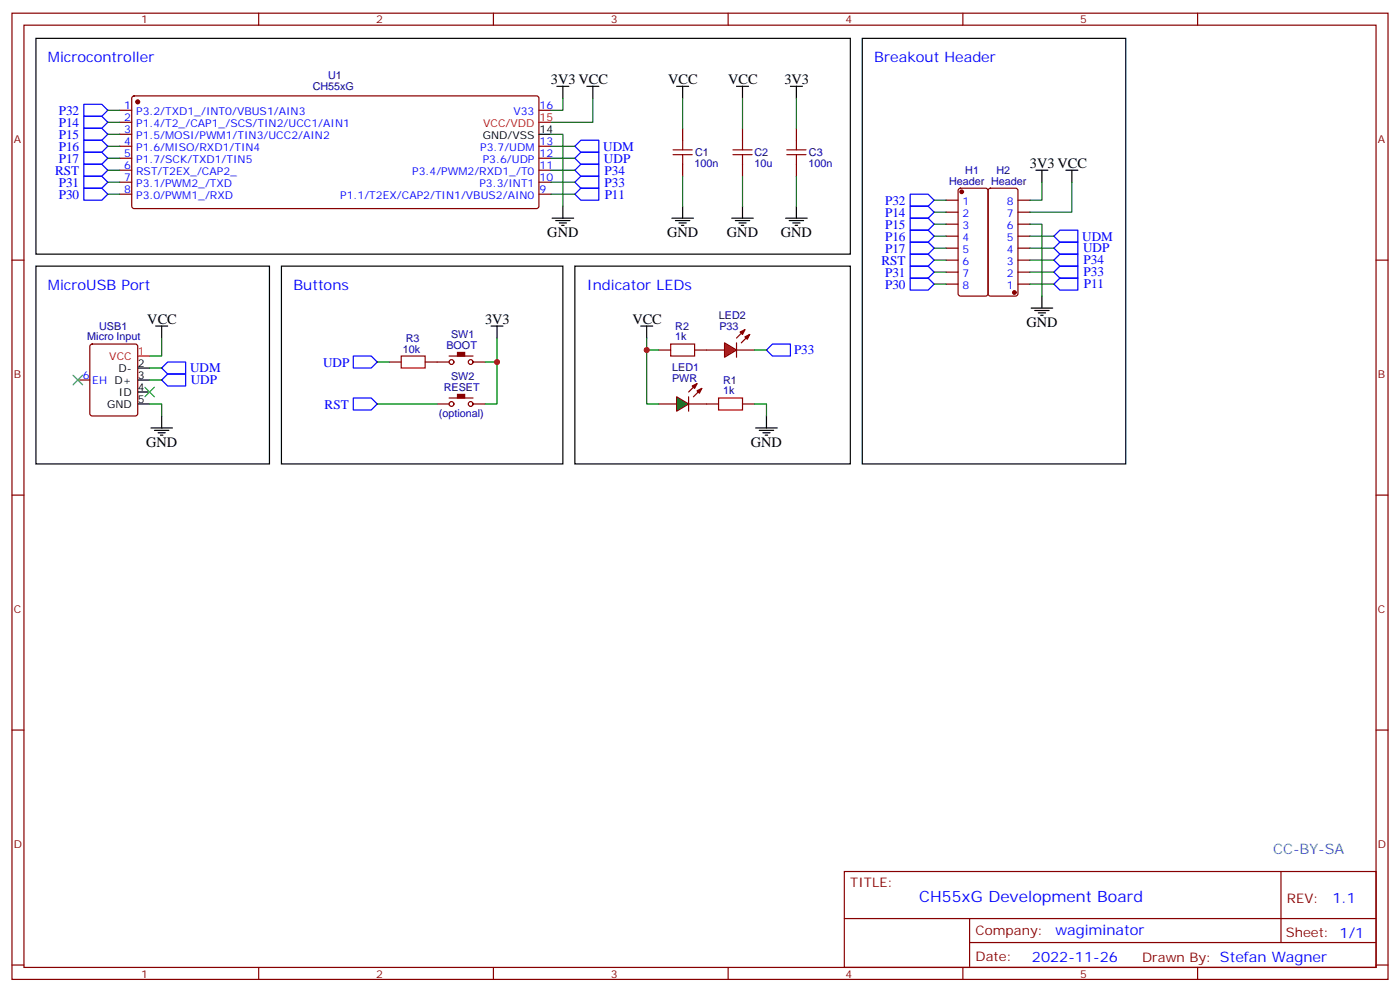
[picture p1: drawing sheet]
<svg xmlns="http://www.w3.org/2000/svg" width="412mm" height="292mm" viewBox="0 0 412 292" stroke-linecap="round" stroke-linejoin="round" font-family="sans-serif">
<g fill="none" stroke="#870000" stroke-width=".35">
<path d="M3.5 3.9h405.4v284.3h-405.4zM7.1 7.4h398.2v277.3h-398.2zM76.2 3.9v3.5M145.3 3.9v3.5M214.5 3.9v3.5M283.6 3.9v3.5M352.8 3.9v3.5M35.3 32.5h3.5M35.3 36h3.5M35.3 39.5h3.5M39 28.4l.5-.2 118.8 .1 .4 .6v32.1l-.7 .4-118.8-.1-.4-.6v-31.8zM158.7 32.5h3.6"/>
<path d="M201.1 37.7v3.6M218.7 37.7v3.6M234.6 37.7v3.6M35.3 43h3.5M35.3 46.6h3.5M35.3 50.1h3.5M35.3 53.6h3.5M35.3 57.2h3.5M158.7 43h3.6M158.7 46.6h3.6M158.7 50.1h3.6M158.7 53.6h3.6"/>
<path d="M158.7 57.2h3.6M201.1 48.3v3.6M218.7 48.3v3.6M234.6 48.3v3.6M278.7 58.9h3.5M282.5 55.6l.4-.2h7.4l.7 .4v30.6l-.4 .7h-7.7l-.6-.4-.1-30.6zM291.3 55.6l.4-.2h7.5l.6 .4 .1 30.6-.5 .7h-7.7l-.6-.4-.1-30.6zM299.9 58.9h3.5M3.5 76.6h3.6M278.7 76.6h3.5M278.7 73h3.5M278.7 69.5h3.5"/>
<path d="M278.7 66h3.5M278.7 62.4h3.5M299.9 76.6h3.5M299.9 73h3.5M299.9 69.5h3.5M299.9 66h3.5M299.9 62.4h3.5M405.3 76.6h3.6M219.4 97l-2.4 2.5M220.8 98.4l-2.4 2.5M278.7 83.6h3.5M278.7 80.1h3.5"/>
<path d="M299.9 83.6h3.5M299.9 80.1h3.5M22.9 111.8h3.6M26.7 101.5l.5-.3h12.7l.6 .5 .1 20-.5 .7h-12.9l-.7-.4v-20zM114.7 106.5h3.5M125.2 106.5h7.1M128.8 118.9h3.5M132.3 104.8h7M132.3 117.1h7M139.3 118.9h3.6M139.3 106.5h3.6M194 103h3.6"/>
<path d="M204.6 103h8.8M208.1 118.9h3.6M217 103h5.2M217 100.9v4.2M218.7 118.9h3.5M3.5 145.7h3.6M405.3 145.7h3.6M3.5 214.8h3.6M405.3 214.8h3.6M248.7 256.5h156.6v28.2h-156.6zM377.3 256.5v20.9M248.7 270.3h156.5"/>
<path d="M285.6 277.4h119.6M285.6 270.3v14.1M3.5 284h3.6M76.2 284.7v3.5M145.3 284.7v3.5M214.5 284.7v3.5M283.6 284.7v3.5M352.8 284.7v3.5M405.3 284h3.6"/>
<circle cx="133" cy="118.9" r=".71"/>
<circle cx="133" cy="106.5" r=".71"/>
<circle cx="138.6" cy="118.9" r=".71"/>
<circle cx="138.6" cy="106.5" r=".71"/>
</g>
<g fill="#870000" stroke="#870000" stroke-width=".35">
<path d="M134.8 103.7h2.1v1.1h-2.1z"/>
<path d="M134.8 116.1h2.1v1h-2.1z"/>
<path d="M219.4 99.1l1.4-.7-.7 1.4z"/>
<path d="M218 97.7l1.4-.7-.7 1.4z"/>
<circle cx="40.6" cy="30" r=".53"/>
<circle cx="298.8" cy="86.1" r=".53"/>
<circle cx="283.3" cy="56.4" r=".53"/>
</g>
<g fill="none" stroke="#000" stroke-width=".35">
<path d="M10.6 11.3h239.9v63.5h-239.9zM254 11.3h77.6v125.2h-77.6zM158.7 39.5h3.6M164 25.4h3.6M165.8 25.4v3.5M172.9 25.4h3.5M174.6 25.4v3.5M199.3 25.4h3.5M201.1 25.4v3.5M217 25.4h3.5M218.7 25.4v3.5M232.8 25.4h3.6"/>
<path d="M234.6 25.4v3.5M305.2 50.1h3.5M306.9 50.1v3.5M314 50.1h3.5M315.7 50.1v3.5M10.6 78.3h68.8v58.2h-68.8zM82.9 78.3h82.9v58.2h-82.9zM162.6 64.2h6.4M163.7 64.9h4.2M164.7 65.6h2.2M165.5 66.3h.7M165.8 60.7v3.5"/>
<path d="M169.3 78.3h81.2v58.2h-81.2zM197.9 64.2h6.4M199 64.9h4.2M200 65.6h2.1M200.7 66.3h.7M201.1 60.7v3.5M215.5 64.2h6.4M216.6 64.9h4.2M217.7 65.6h2.1M218.4 66.3h.7M218.7 60.7v3.5M231.4 64.2h6.4"/>
<path d="M232.5 64.9h4.2M233.5 65.6h2.2M234.2 66.3h.7M234.6 60.7v3.5M45.9 96h3.5M47.6 96v3.5M144.6 96h3.6M146.4 96v3.5M188.7 96h3.6M190.5 96v3.5M303.7 90.7h6.4M304.8 91.4h4.2"/>
<path d="M305.9 92.1h2.1M306.6 92.8h.7M306.9 87.1v3.6M40.6 118.9h3.5M40.6 115.4h3.5M40.6 111.8h3.5M40.6 108.3h3.5M44.4 125.9h6.4M45.5 126.6h4.2M46.6 127.4h2.1M47.3 128.1h.7M47.6 122.4v3.5"/>
<path d="M222.6 125.9h6.4M223.7 126.6h4.2M224.7 127.4h2.1M225.4 128.1h.7M225.8 122.4v3.5"/>
</g>
<path d="M158.7 36h3.6M40.6 104.8h3.5" fill="none" stroke="#f00" stroke-width=".35"/>
<g fill="none" stroke="#00f" stroke-width=".35">
<path d="M24.7 30.7h5.3l1.7 1.8-1.7 1.7h-5.3zM24.7 34.2h5.3l1.7 1.8-1.7 1.7h-5.3zM24.7 37.7h5.3l1.7 1.8-1.7 1.8h-5.3zM24.7 41.3h5.3l1.7 1.7-1.7 1.8h-5.3zM24.7 44.8h5.3l1.7 1.8-1.7 1.7h-5.3zM24.7 48.3h5.3l1.7 1.8-1.7 1.8h-5.3zM24.7 51.9h5.3l1.7 1.7-1.7 1.8h-5.3zM24.7 55.4h5.3l1.7 1.8-1.7 1.7h-5.3zM169.3 43l1.8-1.7h5.3v3.5h-5.3zM169.3 46.6l1.8-1.8h5.3v3.5h-5.3zM169.3 50.1l1.8-1.8h5.3v3.6h-5.3zM169.3 53.6l1.8-1.7h5.3v3.5h-5.3z"/>
<path d="M169.3 57.2l1.8-1.8h5.3v3.5h-5.3zM268.1 57.2h5.3l1.8 1.7-1.8 1.8h-5.3zM268.1 78.3h5.3l1.8 1.8-1.8 1.7h-5.3zM268.1 74.8h5.3l1.8 1.8-1.8 1.7h-5.3zM268.1 71.3h5.3l1.8 1.7-1.8 1.8h-5.3zM268.1 67.7h5.3l1.8 1.8-1.8 1.8h-5.3zM268.1 64.2h5.3l1.8 1.8-1.8 1.7h-5.3zM268.1 60.7h5.3l1.8 1.7-1.8 1.8h-5.3zM310.4 73l1.8-1.7h5.3v3.5h-5.3zM310.4 69.5l1.8-1.8h5.3v3.6h-5.3zM310.4 76.6l1.8-1.8h5.3v3.5h-5.3zM268.1 81.8h5.3l1.8 1.8-1.8 1.8h-5.3z"/>
<path d="M310.4 83.6l1.8-1.8h5.3v3.6h-5.3zM310.4 80.1l1.8-1.8h5.3v3.5h-5.3zM47.6 111.8l1.8-1.7h5.3v3.5h-5.3zM47.6 108.3l1.8-1.8h5.3v3.6h-5.3zM104.1 104.8h5.3l1.7 1.7-1.7 1.8h-5.3zM104.1 117.1h5.3l1.7 1.8-1.7 1.7h-5.3zM225.8 103l1.7-1.8h5.3v3.6h-5.3z"/>
</g>
<g fill="none" stroke="#a10000" stroke-width=".35">
<path d="M198.3 45.5h5.6M198.3 44.1h5.6M201.1 41.3v2.8M201.1 45.5v2.8M215.9 45.5h5.6M215.9 44.1h5.6M218.7 41.3v2.8M218.7 45.5v2.8M231.8 45.5h5.6M231.8 44.1h5.6M234.6 41.3v2.8M234.6 45.5v2.8"/>
<path d="M118.2 104.8h7v3.5h-7zM197.6 101.2h7v3.6h-7zM211.7 117.1h7v3.5h-7z"/>
</g>
<g fill="none" stroke="#008700" stroke-width=".35">
<path d="M31.7 32.5h3.6M31.7 36h3.6M31.7 39.5h3.6M162.3 39.5h3.5v21.2M165.8 28.9v3.6h-3.5M174.6 28.9v7.1h-12.3M201.1 28.9v8.8M218.7 28.9v8.8M234.6 28.9v8.8M31.7 43h3.6M31.7 46.6h3.6M31.7 57.2h3.6"/>
<path d="M31.7 53.6h3.6M31.7 50.1h3.6M162.3 43h7M162.3 46.6h7M162.3 57.2h7M162.3 53.6h7M162.3 50.1h7M201.1 51.9v8.8M218.7 51.9v8.8M234.6 51.9v8.8M275.2 58.9h3.5M306.9 53.6v5.3h-3.5"/>
<path d="M315.7 53.6v8.8h-12.3M275.2 69.5h3.5M275.2 73h3.5M275.2 76.6h3.5M275.2 62.4h3.5M275.2 66h3.5M303.4 66h3.5v21.1M303.4 69.5h7M303.4 73h7M303.4 76.6h7M47.6 99.5v5.3h-3.5M146.4 99.5v19.4h-3.5"/>
<path d="M275.2 80.1h3.5M275.2 83.6h3.5M303.4 80.1h7M303.4 83.6h7M44.1 118.9h3.5v3.5M44.1 108.3h3.5M44.1 111.8h3.5M111.1 106.5h3.6M111.1 118.9h17.7M142.9 106.5h3.5"/>
</g>
<path d="M21.5 110.4l2.8 2.8M24.3 110.4l-2.8 2.8M42.7 113.9l2.8 2.9M45.5 113.9l-2.8 2.9" fill="none" stroke="#3c3" stroke-width=".35"/>
<path d="M213.4 100.9l3.6 2.1-3.6 2.1z" fill="#f00" stroke="#870000" stroke-width=".35"/>
<path d="M194 118.9h5.3M202.8 118.9h5.3" fill="none" stroke="#870000" stroke-width=".35"/>
<path d="M199.3 116.8l3.5 2.1-3.5 2.1z" fill="#0c0" stroke="#870000" stroke-width=".35"/>
<path d="M202.8 116.8v4.2M205.3 112.9l-2.5 2.5M206.7 114.3l-2.4 2.5" fill="none" stroke="#870000" stroke-width=".35"/>
<g fill="#870000" stroke="#870000" stroke-width=".35">
<path d="M205.3 115l1.4-.7-.7 1.4z"/>
<path d="M203.9 113.6l1.4-.7-.7 1.4z"/>
</g>
<path d="M190.5 99.5v19.4h3.5M190.5 103h3.5M222.2 118.9h3.6v3.5M222.2 103h3.6" fill="none" stroke="#008700" stroke-width=".35"/>
<g fill="#c00">
<circle cx="146.4" cy="106.5" r=".88"/>
<circle cx="190.5" cy="103" r=".88"/>
</g>
<text font-size="4.6" fill="#00f" x="270.8" y="265.5">CH55xG Development Board</text>
<g font-size="4.2" fill="#00f">
<text x="14.1" y="18.3">Microcontroller</text>
<text x="257.5" y="18.3">Breakout Header</text>
<text x="14.1" y="85.4">MicroUSB Port</text>
<text x="86.4" y="85.4">Buttons</text>
<text x="172.9" y="85.4">Indicator LEDs</text>
<text x="392.5" y="265.7">1.1</text>
<text x="310.9" y="275.3">w</text>
<text x="314.3" y="275.3">agiminator</text>
<text x="304" y="283.1">2022-11-26</text>
</g>
<g font-size="4.2">
<text x="162.3" y="24.7">3V3 VCC</text>
<text x="196.8" y="24.7">VCC</text>
<text x="214.5" y="24.7">VCC</text>
<text x="231.1" y="24.7">3V3</text>
<text x="303.4" y="49.4">3V3 VCC</text>
<text x="161.2" y="69.8">GND</text>
<text x="196.5" y="69.8">GND</text>
<text x="214.1" y="69.8">GND</text>
<text x="230" y="69.8">GND</text>
<text x="43.4" y="95.2">VCC</text>
<text x="142.9" y="95.2">3V3</text>
<text x="186.3" y="95.2">VCC</text>
<text x="302.3" y="96.3">GND</text>
<text x="43" y="131.6">GND</text>
<text x="221.2" y="131.6">GND</text>
</g>
<text font-size="4.2" fill="#0099b0" x="375" y="251.2">CC-BY-SA</text>
<g font-size="3.9" fill="#00f">
<text x="17.3" y="33.9">P32</text>
<text x="17.3" y="37.4">P14</text>
<text x="17.3" y="41">P15</text>
<text x="17.3" y="44.5">P16</text>
<text x="177.7" y="44.3">UDM</text>
<text x="177.9" y="47.8">UDP</text>
<text x="16.3" y="51.5">RST</text>
<text x="17.3" y="48">P17</text>
<text x="178" y="51.4">P34</text>
<text x="17.3" y="55.1">P31</text>
<text x="17.3" y="58.6">P30</text>
<text x="178" y="54.9">P33</text>
<text x="178.1" y="58.4">P11</text>
<text x="260.7" y="63.9">P14</text>
<text x="260.7" y="60.4">P32</text>
<text x="260.7" y="70.9">P16</text>
<text x="260.7" y="67.4">P15</text>
<text x="318.8" y="70.8">UDM</text>
<text x="260.7" y="74.5">P17</text>
<text x="319" y="74.3">UDP</text>
<text x="319.2" y="77.8">P34</text>
<text x="259.7" y="78">RST</text>
<text x="260.7" y="81.5">P31</text>
<text x="319.2" y="81.4">P33</text>
<text x="260.7" y="85.1">P30</text>
<text x="319.2" y="84.9">P11</text>
<text x="95.2" y="107.9">UDP</text>
<text x="233.9" y="104.2">P33</text>
<text x="56" y="109.6">UDM</text>
<text x="56.2" y="113.1">UDP</text>
<text x="95.6" y="120.3">RST</text>
</g>
<g font-size="3.9" fill="#800">
<text x="250.5" y="261.1">TITLE:</text>
<text x="379.1" y="265.7">REV:</text>
<text x="287.4" y="275.3">Company:</text>
<text x="378.7" y="275.9">Sheet: 1/1</text>
<text x="287.4" y="282.9">Date:</text>
<text x="336.4" y="283">Draw</text>
<text x="346.6" y="283">n By: Stefan Wagner</text>
</g>
<g font-size="3.2" fill="#800">
<text x="41.6" y="6.9">1</text>
<text x="110.8" y="6.9">2</text>
<text x="179.9" y="6.9">3</text>
<text x="249.1" y="6.9">4</text>
<text x="318.2" y="6.9">5</text>
<text x="4.1" y="42">A</text>
<text x="405.9" y="42">A</text>
<text x="4.1" y="111.1">B</text>
<text x="405.9" y="111.1">B</text>
<text x="4.1" y="180.3">C</text>
<text x="405.9" y="180.3">C</text>
<text x="4.1" y="249.4">D</text>
<text x="405.9" y="249.4">D</text>
<text x="41.6" y="287.7">1</text>
<text x="110.8" y="287.7">2</text>
<text x="179.9" y="287.7">3</text>
<text x="249.1" y="287.7">4</text>
<text x="318.2" y="287.7">5</text>
</g>
<g font-size="3.2" fill="#000080">
<text x="96.7" y="23.4">U1</text>
<text x="92.1" y="26.5">CH55xG</text>
<text x="204.8" y="45.9">C1</text>
<text x="222.2" y="46">C2</text>
<text x="238.3" y="45.9">C3</text>
<text x="204.6" y="49.1">100n</text>
<text x="222.2" y="49.1">10u</text>
<text x="238.1" y="49.1">100n</text>
<text x="284.4" y="51.2">H1</text>
<text x="293.5" y="51.2">H2</text>
<text x="279.6" y="54.4">Header Header</text>
<text x="211.8" y="93.9">LED2</text>
<text x="25.7" y="99.9">Micro Input</text>
<text x="29.2" y="97">USB1</text>
<text x="119.5" y="100.5">R3</text>
<text x="132.9" y="99.6">SW1</text>
<text x="198.9" y="100.2">1k</text>
<text x="198.9" y="97">R2</text>
<text x="211.9" y="97.1">P33</text>
<text x="118.7" y="103.8">10k</text>
<text x="131.5" y="102.7">BOOT</text>
<text x="132.9" y="111.9">SW2</text>
<text x="198" y="112.3">PWR</text>
<text x="198" y="109.1">LED1</text>
<text x="213" y="112.9">R1</text>
<text x="130.7" y="115.1">RESET</text>
<text x="213" y="116.1">1k</text>
<text x="129.3" y="122.8">(optional)</text>
</g>
<g font-size="3.2" fill="#00f">
<text x="36.6" y="32.1">1</text>
<text x="36.6" y="35.6">2</text>
<text x="40.1" y="33.9">P3.2/TXD1_/INT0/VBUS1/AIN3</text>
<text x="151.2" y="33.9">V33</text>
<text x="158.9" y="32.1">16</text>
<text x="36.6" y="39.2">3</text>
<text x="40.1" y="37.4">P1.4/T2_/CAP1_/SCS/TIN2/UCC1/AIN1</text>
<text x="40.1" y="40.9">P1.5/MOSI/PWM1/TIN3/UCC2/AIN2</text>
<text x="36.6" y="42.7">4</text>
<text x="36.6" y="46.2">5</text>
<text x="40.1" y="44.4">P1.6/MISO/RXD1/TIN4</text>
<text x="40.1" y="48">P1.7/SCK/TXD1/TIN5</text>
<text x="141.5" y="44.4">P3.7/UDM</text>
<text x="142.2" y="48">P3.6/UDP</text>
<text x="158.9" y="46.2">12</text>
<text x="158.9" y="42.7">13</text>
<text x="36.6" y="49.7">6</text>
<text x="36.6" y="53.3">7</text>
<text x="40.1" y="51.5">RST/T2EX_/CAP2_</text>
<text x="121.5" y="51.5">P3.4/PWM2/RXD1_/T0</text>
<text x="158.9" y="53.3">10</text>
<text x="158.9" y="49.7">11</text>
<text x="36.6" y="56.8">8</text>
<text x="40.1" y="55">P3.1/PWM2_/TXD</text>
<text x="40.1" y="58.6">P3.0/PWM1_/RXD</text>
<text x="100.2" y="58.6">P1.1/T2EX/CAP2/TIN1/VBUS2/AIN0</text>
<text x="141.2" y="55">P3.3/INT1</text>
<text x="158.9" y="56.8">9</text>
<text x="283.5" y="60.3">1</text>
<text x="283.5" y="63.9">2</text>
<text x="296.5" y="63.9">7</text>
<text x="296.5" y="60.3">8</text>
<text x="283.5" y="67.4">3</text>
<text x="283.5" y="70.9">4</text>
<text x="296.5" y="70.9">5</text>
<text x="296.5" y="67.4">6</text>
<text x="283.5" y="74.4">5</text>
<text x="283.5" y="78">6</text>
<text x="296.5" y="78">3</text>
<text x="296.5" y="74.4">4</text>
<text x="283.5" y="81.5">7</text>
<text x="296.5" y="81.5">2</text>
<text x="283.5" y="85">8</text>
<text x="296.5" y="85">1</text>
<text x="24.4" y="111.5">6</text>
<text x="27.2" y="112.9">EH D+</text>
</g>
<g font-size="3.2" fill="#f00">
<text x="158.9" y="35.6">15</text>
<text x="142.3" y="37.4">VCC/VDD</text>
<text x="32.2" y="105.8">VCC</text>
<text x="40.6" y="104.4">1</text>
</g>
<g font-size="3.2">
<text x="142.2" y="40.9">GND/VSS</text>
<text x="158.9" y="39.2">14</text>
<text x="40.6" y="107.9">2</text>
<text x="34.9" y="109.4">D-</text>
<text x="40.6" y="111.5">3</text>
<text x="31.5" y="119.9">GND</text>
<text x="35" y="116.4">ID</text>
<text x="40.6" y="118.5">5</text>
<text x="40.6" y="115">4</text>
</g>
</svg>
